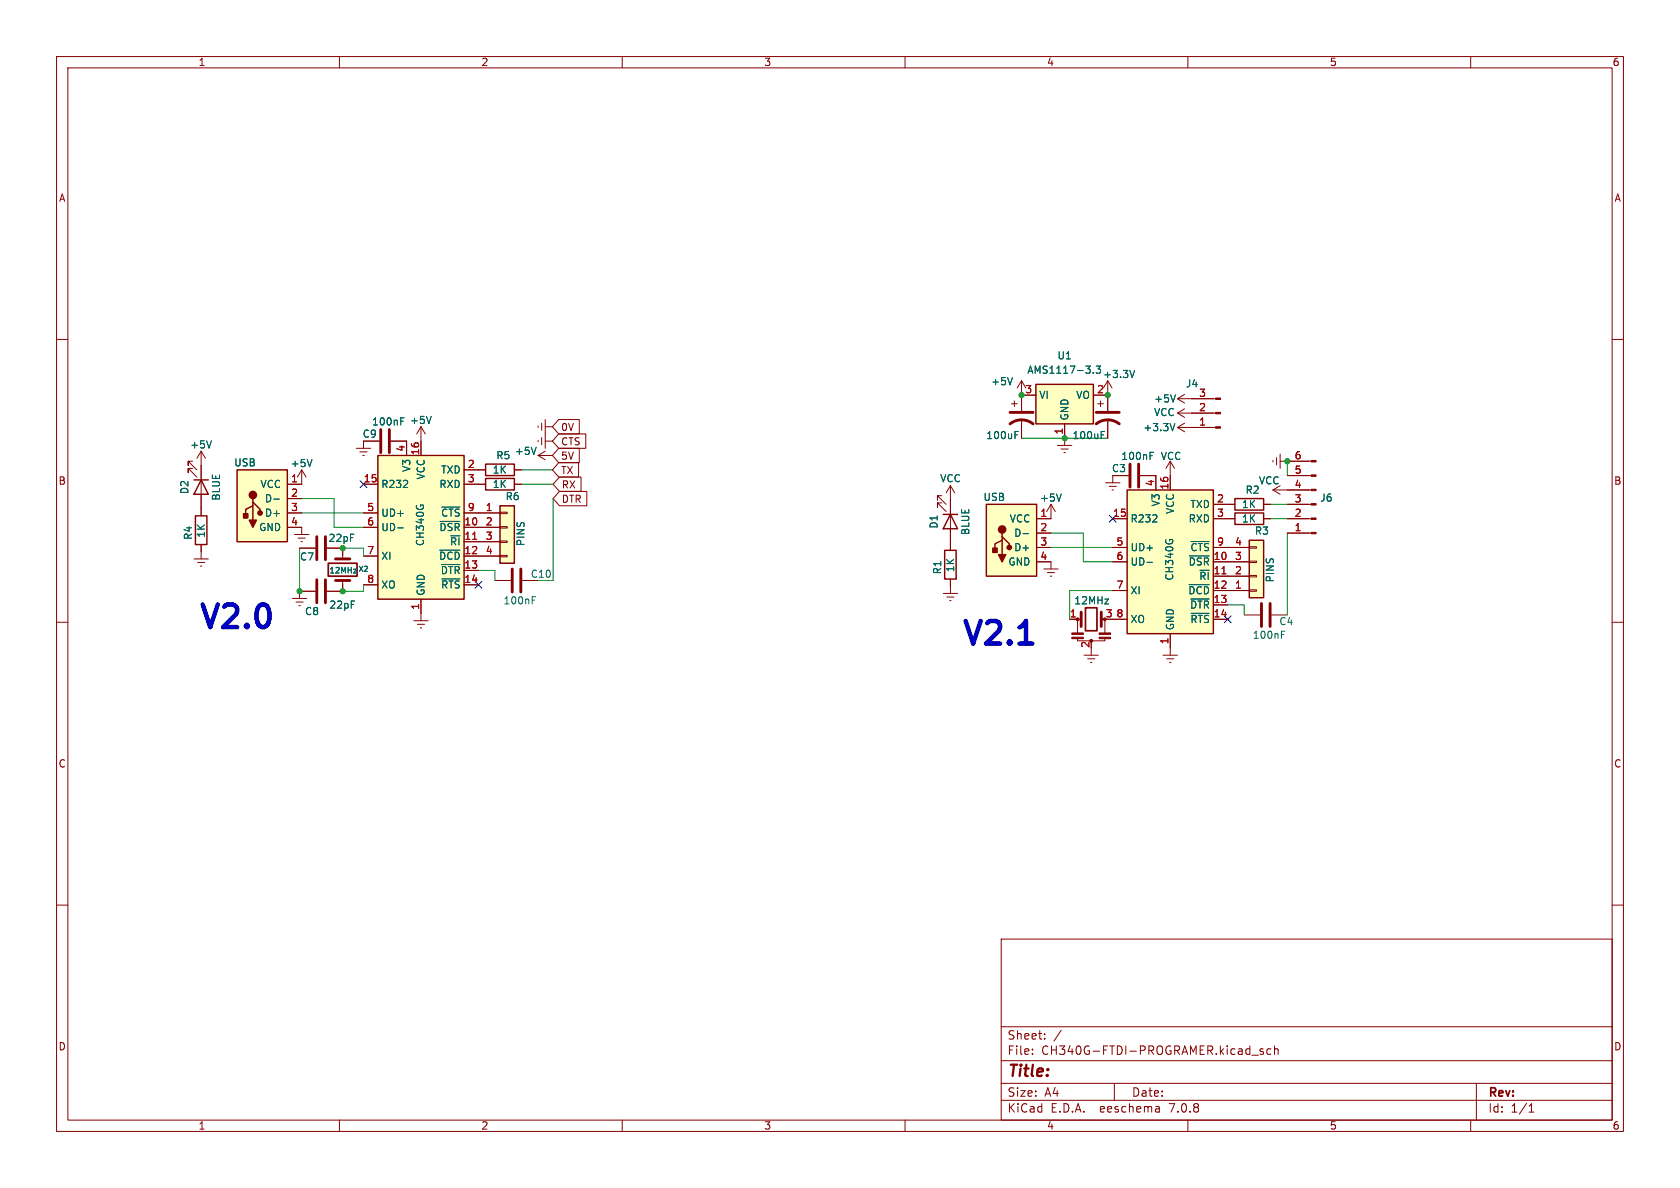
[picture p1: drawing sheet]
<svg xmlns="http://www.w3.org/2000/svg" width="297mm" height="210mm" viewBox="0 0 297 210" stroke-linecap="round" stroke-linejoin="round" font-family="sans-serif">
<g fill="none" stroke="#840000" stroke-width=".18">
<path d="M10 10h277v190h-277zM12 12h273v186h-273zM60 10v2M110 10v2M160 10v2M210 10v2M260 10v2M10 60h2M285 60h2M35.6 79.8l-.8 1.2M35.6 79.8v11.4M35.6 79.8l.7 1.2"/>
<path d="M63 79.2h2.5M63.6 79.9h1.3M67.1 78h-2.8v1.2M69.1 78h2.8v2.5M74.4 75.4v5.1M74.4 75.4l-.7 1.3M74.4 75.4l.8 1.3M95.1 75.3v.3M95.1 77.9v.2M95.8 74.8v1.3M95.8 77.3v1.3M96.4 78h1.3"/>
<path d="M96.4 74.2v5M96.4 75.4h1.3M96.4 79.8l-1.3 .7M98.8 76.7h4.8v2.5h-4.8l-1.1-1.2zM98.8 74.2h3.6v2.5h-3.6l-1.1-1.3zM98.8 79.2h3.6v2.6h-3.6l-1.1-1.3zM178.8 71.4h1M179.3 70.9v1M180.6 69.9h2.5M180.6 67.3v5.3M180.6 74.2v3.3M180.6 67.3l.8 1.3"/>
<path d="M180.6 67.3l-.8 1.3M186.9 78.7h2.6M187.6 79.4h1.2M188.2 74.9v3.8M193.3 69.9h2.5M194.1 71.4h1M194.6 70.9v1M195.8 67.3l-.7 1.3M195.8 67.3v5.3M195.8 74.2v3.3M195.8 67.3l.8 1.3M208.2 73l1.2 .8"/>
<path d="M208.2 73h6.7M208.2 75.6l1.2 .7M208.2 75.6h6.7M208.2 70.5h6.7M208.2 70.5l1.2 .7M209.4 72.3l-1.2 .7M209.4 74.8l-1.2 .8M209.4 69.7l-1.2 .8M34 81.5h-.7v.8v-.8l1.5 1.6M34 82.8h-.7v.8v-.8l1.5 1.5M34.3 98.8h2.5M34.9 99.4h1.3"/>
<path d="M35.6 96.3v2.5M50.8 88.1h2.5M50.8 90.7h2.5M50.8 93.2h2.5v1.3M52.1 94.5h2.5M52.7 95.1h1.3M53 96.9h2.8M53.2 95.8h.3M53.3 83.1v2.5h-2.5M53.3 83.1l-.7 1.2M53.3 83.1l.8 1.2M60.6 96.9v1.9"/>
<path d="M64.1 80.5h.3M64.3 85.6h2.5M64.3 90.7h2.5M64.3 93.2h2.5M64.3 98.3h2.5M82 85.6h3.9M82 90.7h6.4M82 93.2h6.4M82 95.8h6.4M82 98.3h6.4M82 83.1h3.9M88.4 98.2h1.3v.2h-1.3z"/>
<path d="M88.4 95.6h1.3v.3h-1.3zM88.4 93.1h1.3v.2h-1.3zM88.4 90.6h1.3v.2h-1.3zM90.9 85.6h1.3M90.9 83.1h1.3M95.1 80.5h2.6M95.1 80.5l1.3 .8M98.8 81.8h3.5v2.5h-3.5l-1.1-1.2zM98.9 86.9h4.8v2.5h-4.8l-1.1-1.3zM98.9 84.3h3.8v2.6h-3.8l-1.1-1.3zM166.5 87.6h-.8v.8v-.8l1.6 1.6M166.5 88.9h-.8v.8v-.8l1.6 1.5"/>
<path d="M168 85.9v11.4M168 85.9l-.7 1.2M168 85.9l.8 1.2M183.3 94.2h2.5M183.3 96.8h2.5M183.3 99.3h2.5v1.3M185.8 89.2v2.5h-2.5M185.8 89.2l-.8 1.2M185.8 89.2l.8 1.2M188.1 80h.2M195.5 85.3h2.5M196.1 86h1.3"/>
<path d="M196.6 86.6h.2M196.7 91.7h2.6M196.7 96.8h2.6M196.7 99.3h2.6M199.5 84.1h-2.8v1.2M201.5 84.1h2.8v2.5M206.9 81.5v5.1M206.9 81.5l-.8 1.3M206.9 81.5l.7 1.3M214.5 91.7h3.8M214.5 96.8h6.4M214.5 99.3h6.4"/>
<path d="M214.5 89.2h3.8M220.9 96.6h1.2v.3h-1.2zM220.9 99.2h1.2v.2h-1.2zM223.4 91.7h1.3M223.4 89.2h1.3M225 86.6l1.3 .8M225 86.6h6.8M225 81.4v.3M225.7 80.9v1.3M226.3 85.9l-1.3 .7M226.3 81.5h5.5M226.3 80.3v2.5"/>
<path d="M227.6 91.7h4.2M227.6 94.2h4.2M227.6 89.2h4.2M227.6 84.1h4.2M10 110h2M35.4 100.1h.3M51.7 105.8h2.5M52.3 106.4h1.3M52.8 107.1h.3M55.8 104.5h-2.8v1.3M60.6 102.6v1.9h-2.8M64.3 103.4h2.5"/>
<path d="M73.2 109.7h2.5M73.8 110.4h1.3M74.3 111h.2M74.4 105.9v3.8M82 100.8h2.6M82 103.4h2.6M87.5 102.6h2.8M92.3 102.6h2.8M166.8 104.9h2.5M167.4 105.5h1.3M167.9 106.2h.2M168 102.4v2.5"/>
<path d="M184.5 100.6h2.6M185.2 101.2h1.2M185.7 101.9h.2M189.1 109.5h1.9M190.5 112.8v.5h4.8v-.5M190.5 109.5v2.4M191.6 115.8h2.6M192.3 116.5h1.2M192.8 117.1h.2M192.9 114.6v1.2M194.8 109.5h.7M195.3 109.5v2.5"/>
<path d="M196.7 104.4h2.6M196.7 109.5h2.6M205.6 115.8h2.6M206.2 116.5h1.3M206.8 117.1h.2M206.9 112v3.8M214.5 101.9h6.4M214.5 104.4h6.4M214.5 109.5h2.5M214.5 106.9h2.5M220 108.7h2.8M220.9 101.7h1.2v.3h-1.2z"/>
<path d="M220.9 104.3h1.2v.2h-1.2zM224.8 108.7h2.8M285 110h2M10 160h2M285 160h2M177 166h108v32h-108zM60 198v2M110 198v2M160 198v2M177 194.5h108M177 191.5h108M177 187.5h108"/>
<path d="M177 181.5h108M182.5 186.3v.1M182.5 185.5v.1M184.7 183.6v.1M184.7 182.8v.1M187.6 182.1l-1.3 2M197 191.5v3M204.9 195.7l.1 .9M205 196.5l-.2 .1M205 196h-.2M210 198v2M221.3 186.5h1.2"/>
<path d="M223.3 185.5l-.3-.1-.3 .2 .1 .2 .5 .2v.3h-.6M224.7 185.5l-.5-.1-.2 .3v.4l.1 .2h.6M225.3 185.5l.2-.1 .4 .1 .1 .9M225.3 184.9v1.5M260 198v2M261 191.5v6.5M270.3 196.6h.9M270.3 195.5l.4-.4v1.5"/>
</g>
<g fill="#ffffc2" stroke="#ffffc2" stroke-width=".18">
<path d="M41.9 83.1h8.9v12.7h-8.9z"/>
<path d="M174.4 89.2h8.9v12.7h-8.9z"/>
<path d="M183.1 67.9h10.2v7h-10.2z"/>
<path d="M220.9 95.5h2.5v10.2h-2.5z"/>
<path d="M66.8 80.5h15.2v25.4h-15.2z"/>
<path d="M88.4 89.4h2.5v10.2h-2.5z"/>
<path d="M199.3 86.6h15.2v25.4h-15.2z"/>
</g>
<g fill="none" stroke="#840000" stroke-width=".25">
<path d="M183.1 67.9h10.2v7h-10.2zM34.3 84.8h2.5M34.5 91.2h2.1v5.1h-2.1zM35.6 84.8l1.2 2.6h-2.5zM41.9 83.1h8.9v12.7h-8.9zM44.7 88.8v.6l-1.3 .6v1.3M44.7 88.1v.7l1.3 1.2v.7M44.7 89.4v2.5M66.8 80.5h15.2v25.4h-15.2zM85.9 84.6h5v2h-5zM85.9 82h5v2.1h-5zM88.4 89.4h2.5v10.2h-2.5z"/>
<path d="M166.8 90.9h2.5M167 97.3h2v5.1h-2zM168 90.9l1.3 2.6h-2.5zM174.4 89.2h8.9v12.7h-8.9zM177.2 94.9v.6l-1.3 .6v1.3M177.2 94.2v.7l1.2 1.2v.7M177.2 95.5v2.5M199.3 86.6h15.2v25.4h-15.2zM218.3 90.7h5.1v2h-5.1zM218.3 88.1h5.1v2.1h-5.1zM220.9 95.5h2.5v10.2h-2.5z"/>
</g>
<g fill="#840000" stroke="#840000" stroke-width=".25">
<path d="M43.1 90.8h.7v.8h-.7z"/>
<path d="M44.1 91.9h1.2l-.6 1.3z"/>
<path d="M175.5 96.9h.8v.8h-.8z"/>
<path d="M176.5 98h1.3l-.6 1.3z"/>
<circle cx="44.7" cy="87.5" r=".63"/>
<circle cx="46" cy="90.7" r=".38"/>
<circle cx="177.2" cy="93.6" r=".63"/>
<circle cx="178.4" cy="96.8" r=".38"/>
</g>
<g fill="none" stroke="#006464" stroke-width=".18">
<path d="M37.4 77.9l-.4 1.3M70.8 74.5h.5M70.8 73.9h.7M76.2 73.6l-.4 1.3M94.8 79.1l-.4 1.2M179 66.7l-.4 1.3M179.4 76.9h.5M179.4 76.3h.6M193.3 65.9v.1M193.8 64.7h.8l-.5 .5 .3 .1M193.8 65.9l.2 .1 .4-.1M194.7 76.9h.4"/>
<path d="M194.7 76.3h.6M200.6 65.5l-.4 1.2M203.3 80h.6M207.7 74.9l-.4 1.2M207.8 69.8l-.4 1.3M48.4 88.2h1M55.2 81.2l-.5 1.3M70.3 93.3h1M77.8 97.3h3.5M77.8 92.2h3.5M78.1 99.8h3.2M78.1 89.6h3.2"/>
<path d="M180.9 94.3h.9M187.6 87.3l-.4 1.3M202.8 99.4h.9M203.3 80.6h.4M210.3 98.3h3.5M210.6 95.7h3.2M62.5 100.6h.5l-.5 .7h.5M78.1 102.3h3.2M94.1 106.1h.4M94.1 105.5h.6M210.2 103.4h3.6M210.5 105.9h3.3"/>
<path d="M210.6 108.4h3.2M226.6 112.2h.4M226.6 111.6h.6"/>
</g>
<g fill="none" stroke="#840000" stroke-width=".51">
<path d="M67.3 75.9v4.1M68.8 75.9v4.1M178.6 74.9a3.3 3.3 0 0 1 4 0M178.6 72.9h4M193.8 74.9a3.3 3.3 0 0 1 4.1 0M193.8 72.9h4.1M56 94.9v4M57.5 94.9v4M59.3 98.8h2.5M199.8 82v4.1M201.3 82v4.1M56 102.5v4.1"/>
<path d="M57.5 102.5v4.1M59.3 102.6h2.5M90.6 100.6v4M92.1 100.6v4M191.1 108.2v2.5M194.7 108.2v2.5M223 106.7v4M224.5 106.7v4"/>
</g>
<path d="M58 99.6h5.1v2.3h-5.1zM191.9 107.4h2v4.1h-2z" fill="none" stroke="#840000" stroke-width=".3"/>
<path d="M83.6 95.3h.7M216 101.4h.7" fill="none" stroke="#a90000" stroke-width=".18"/>
<g fill="#840000" stroke="#840000" stroke-width=".18">
<path d="M189.5 112.6h2v.3h-2z"/>
<path d="M189.5 111.9h2v.2h-2z"/>
<path d="M194.3 112.6h2v.3h-2z"/>
<path d="M194.3 111.9h2v.2h-2z"/>
<path d="M231.8 81.4h.9v.3h-.9z"/>
<path d="M231.8 83.9h.9v.3h-.9z"/>
<path d="M231.8 86.5h.9v.2h-.9z"/>
<path d="M231.8 89h.9v.3h-.9z"/>
<path d="M231.8 91.6h.9v.2h-.9z"/>
<path d="M231.8 94.1h.9v.3h-.9z"/>
<path d="M214.9 70.4h.9v.2h-.9z"/>
<path d="M214.9 72.9h.9v.3h-.9z"/>
<path d="M214.9 75.4h.9v.3h-.9z"/>
<circle cx="190.5" cy="109.5" r=".25"/>
<circle cx="192.9" cy="113.3" r=".25"/>
</g>
<path d="M180.2 113.8h2.3" fill="none" stroke="#0000c2" stroke-width=".8"/>
<g fill="none" stroke="#009600" stroke-width=".18">
<path d="M180.6 77.5h15.2M53 96.9v7.6M53.3 88.1h5.8v5.1h5.2M53.3 90.7h11M60.6 96.9h3.7v1.4M92.2 83.1h5.5M92.2 85.6h5.6M97.8 88.1v14.5h-2.7M185.8 94.2h5.7v5.1h5.2M185.8 96.8h10.9M224.7 89.2h2.9M224.7 91.7h2.9"/>
<path d="M227.6 81.5v2.6M227.6 94.2v14.5M64.3 103.4v1.1h-3.7M84.6 100.8h2.9v1.8M196.7 104.4h-7.6v5.1M217 106.9h3v1.8"/>
</g>
<path d="M63.7 85l1.2 1.2M64.9 85l-1.2 1.2M196.1 91.1l1.2 1.2M197.3 91.1l-1.2 1.2M84 102.8l1.2 1.2M85.2 102.8l-1.2 1.2M216.4 108.9l1.3 1.2M217.7 108.9l-1.3 1.2" fill="none" stroke="#000084" stroke-width=".18"/>
<g fill="#009600" stroke="#009600" stroke-width=".18">
<circle cx="60.6" cy="104.5" r=".46"/>
<circle cx="60.6" cy="96.9" r=".46"/>
<circle cx="53" cy="104.5" r=".46"/>
<circle cx="227.6" cy="81.5" r=".46"/>
<circle cx="195.8" cy="69.9" r=".46"/>
<circle cx="188.2" cy="77.5" r=".46"/>
<circle cx="180.6" cy="69.9" r=".46"/>
</g>
<g font-size="5.6" fill="#0000c2">
<text x="34.9" y="111.4">V2.0</text>
<text x="169.8" y="114.3">V2.1</text>
</g>
<text font-size="2.8" fill="#840000" x="178" y="190.9">Title:</text>
<g font-size="2.1" fill="#840000">
<text x="178" y="184">Sheet:</text>
<text x="178" y="186.7">File:</text>
<text x="184.1" y="186.7">CH340G-FTDI-PROGRAMER.kicad_sch</text>
<text x="178" y="196.9">KiCad</text>
<text x="178" y="194.1">Size:</text>
<text x="184.7" y="194.1">A4</text>
<text x="185.7" y="196.9">E.D.A.</text>
<text x="194.6" y="196.9">eeschema</text>
<text x="200" y="194.1">Date:</text>
<text x="207" y="196.9">7.0.8</text>
<text x="263" y="194.3">Rev:</text>
<text x="263" y="196.9">Id:</text>
<text x="267.1" y="196.9">1/1</text>
</g>
<g font-size="1.8" fill="#840000">
<text x="35" y="11.9">1</text>
<text x="85" y="11.9">2</text>
<text x="135" y="11.9">3</text>
<text x="185" y="11.9">4</text>
<text x="235" y="11.9">5</text>
<text x="285" y="11.9">6</text>
<text x="10.3" y="35.9">A</text>
<text x="285.3" y="35.9">A</text>
<text x="99.1" y="76.4">0V</text>
<text x="99.1" y="78.9">CTS</text>
<text x="99.1" y="81.5">5V</text>
<text x="10.3" y="85.9">B</text>
<text x="99.1" y="84">TX</text>
<text x="99.2" y="89.1">DTR</text>
<text x="99.2" y="86.6">RX</text>
<text x="285.3" y="85.9">B</text>
<text x="58" y="96">22pF</text>
<text x="10.3" y="135.9">C</text>
<text x="285.3" y="135.9">C</text>
<text x="10.3" y="185.9">D</text>
<text x="285.3" y="185.9">D</text>
<text x="35" y="199.9">1</text>
<text x="85" y="199.9">2</text>
<text x="135" y="199.9">3</text>
<text x="185" y="199.9">4</text>
<text x="235" y="199.9">5</text>
<text x="285" y="199.9">6</text>
</g>
<g font-size="1.8" fill="#006464">
<text x="186.8" y="63.7">U1</text>
<text x="175.1" y="68.3">+5V</text>
<text x="181.5" y="66.3">AMS1117-3.3</text>
<text x="183.6" y="70.7">VI</text>
<text x="190.2" y="70.7">VO</text>
<text x="194.9" y="67">+3.3V</text>
<text x="204" y="71.3">+5V</text>
<text x="209.6" y="68.7">J4</text>
<text x="64" y="77.6">C9</text>
<text x="65.7" y="75.4">100nF</text>
<text x="72.4" y="75.2">+5V</text>
<text x="174.3" y="77.8">100uF</text>
<text x="189.1" y="74.4" transform="rotate(-90 189.1 74.4)">GND</text>
<text x="189.5" y="77.8">100uF</text>
<text x="202" y="76.4">+3.3V</text>
<text x="203.9" y="73.8">VCC</text>
<text x="33.5" y="79.5">+5V</text>
<text x="41.3" y="82.7">USB</text>
<text x="51.3" y="82.8">+5V</text>
<text x="72.7" y="83.5" transform="rotate(-90 72.7 83.5)">V3</text>
<text x="77.9" y="83.9">TXD</text>
<text x="87" y="83.9">1K</text>
<text x="87.6" y="81.4">R5</text>
<text x="90.9" y="80.6">+5V</text>
<text x="196.5" y="83.7">C3</text>
<text x="198.1" y="81.5">100nF</text>
<text x="205.1" y="81.5">VCC</text>
<text x="33.5" y="87.4" transform="rotate(-90 33.5 87.4)">D2</text>
<text x="39.1" y="88.6" transform="rotate(-90 39.1 88.6)">BLUE</text>
<text x="46" y="86.5">VCC</text>
<text x="46.7" y="89">D-</text>
<text x="67.3" y="86.5">R232</text>
<text x="75.3" y="84.9" transform="rotate(-90 75.3 84.9)">VCC</text>
<text x="77.6" y="86.5">RXD</text>
<text x="87" y="86.5">1K</text>
<text x="89.3" y="88.6">R6</text>
<text x="166.1" y="85.4">VCC</text>
<text x="173.8" y="88.7">USB</text>
<text x="183.8" y="88.9">+5V</text>
<text x="205.2" y="89.6" transform="rotate(-90 205.2 89.6)">V3</text>
<text x="220.1" y="87.5">R2</text>
<text x="222.5" y="85.8">VCC</text>
<text x="233.3" y="88.9">J6</text>
<text x="34.1" y="95.5" transform="rotate(-90 34.1 95.5)">R4</text>
<text x="36.4" y="95.1" transform="rotate(-90 36.4 95.1)">1K</text>
<text x="45.7" y="94.1">GND</text>
<text x="46.7" y="91.5">D+</text>
<text x="67.3" y="91.5">UD+</text>
<text x="67.3" y="94.1">UD-</text>
<text x="77.6" y="94.1">~{DSR}</text>
<text x="77.9" y="91.5">~{CTS}</text>
<text x="166" y="93.5" transform="rotate(-90 166 93.5)">D1</text>
<text x="171.6" y="94.7" transform="rotate(-90 171.6 94.7)">BLUE</text>
<text x="178.4" y="92.6">VCC</text>
<text x="179.2" y="95.1">D-</text>
<text x="199.8" y="92.6">R232</text>
<text x="207.7" y="91" transform="rotate(-90 207.7 91)">VCC</text>
<text x="210" y="92.6">RXD</text>
<text x="210.3" y="90">TXD</text>
<text x="219.5" y="92.6">1K</text>
<text x="219.5" y="90">1K</text>
<text x="221.8" y="94.7">R3</text>
<text x="52.9" y="99.3">C7</text>
<text x="67.3" y="99.2">XI</text>
<text x="75.2" y="96.6" transform="rotate(-90 75.2 96.6)">CH340G</text>
<text x="77.5" y="99.2">~{DCD}</text>
<text x="77.8" y="101.7">~{DTR}</text>
<text x="79.5" y="96.6">~{RI}</text>
<text x="92.9" y="96.6" transform="rotate(-90 92.9 96.6)">PINS</text>
<text x="166.6" y="101.6" transform="rotate(-90 166.6 101.6)">R1</text>
<text x="168.9" y="101.2" transform="rotate(-90 168.9 101.2)">1K</text>
<text x="178.2" y="100.2">GND</text>
<text x="179.2" y="97.6">D+</text>
<text x="199.8" y="97.6">UD+</text>
<text x="199.8" y="100.2">UD-</text>
<text x="210" y="100.2">~{DSR}</text>
<text x="210.3" y="97.6">~{CTS}</text>
<text x="58.1" y="107.8">22pF</text>
<text x="67.3" y="104.2">XO</text>
<text x="75.3" y="105.4" transform="rotate(-90 75.3 105.4)">GND</text>
<text x="77.9" y="104.2">~{RTS}</text>
<text x="88.9" y="107">100nF</text>
<text x="93.7" y="102.3">C10</text>
<text x="189.8" y="107">12MHz</text>
<text x="199.8" y="105.3">XI</text>
<text x="207.6" y="102.7" transform="rotate(-90 207.6 102.7)">CH340G</text>
<text x="210" y="105.3">~{DCD}</text>
<text x="210.3" y="107.8">~{DTR}</text>
<text x="211.9" y="102.7">~{RI}</text>
<text x="225.4" y="103.1" transform="rotate(-90 225.4 103.1)">PINS</text>
<text x="53.8" y="108.9">C8</text>
<text x="199.8" y="110.3">XO</text>
<text x="207.7" y="111.5" transform="rotate(-90 207.7 111.5)">GND</text>
<text x="210.3" y="110.3">~{RTS}</text>
<text x="221.4" y="113.1">100nF</text>
<text x="226.1" y="110.7">C4</text>
</g>
<g font-size="1.8" fill="#a90000">
<text x="181.2" y="69.6">3</text>
<text x="193.9" y="69.6">2</text>
<text x="211.9" y="70.2">3</text>
<text x="188" y="76.9" transform="rotate(-90 188 76.9)">1</text>
<text x="211.9" y="75.3">1</text>
<text x="211.9" y="72.8">2</text>
<text x="71.6" y="80" transform="rotate(-90 71.6 80)">4</text>
<text x="74.2" y="80.6" transform="rotate(-90 74.2 80.6)">16</text>
<text x="82.6" y="82.8">2</text>
<text x="228.8" y="83.8">5</text>
<text x="228.8" y="81.3">6</text>
<text x="51.4" y="85.3">1</text>
<text x="51.4" y="87.9">2</text>
<text x="64.2" y="85.3">15</text>
<text x="82.6" y="85.3">3</text>
<text x="204.1" y="86.1" transform="rotate(-90 204.1 86.1)">4</text>
<text x="206.6" y="86.7" transform="rotate(-90 206.6 86.7)">16</text>
<text x="215.1" y="88.9">2</text>
<text x="228.8" y="88.9">3</text>
<text x="228.8" y="86.4">4</text>
<text x="51.4" y="90.4">3</text>
<text x="51.4" y="93">4</text>
<text x="64.8" y="90.4">5</text>
<text x="64.8" y="93">6</text>
<text x="82" y="93">10</text>
<text x="82" y="95.5">11</text>
<text x="82.6" y="90.4">9</text>
<text x="85.8" y="90.4">1</text>
<text x="85.8" y="93">2</text>
<text x="85.8" y="95.5">3</text>
<text x="183.8" y="91.4">1</text>
<text x="183.8" y="94">2</text>
<text x="196.7" y="91.4">15</text>
<text x="215.1" y="91.4">3</text>
<text x="228.8" y="94">1</text>
<text x="228.8" y="91.4">2</text>
<text x="64.8" y="98">7</text>
<text x="82" y="98">12</text>
<text x="82" y="100.6">13</text>
<text x="85.8" y="98">4</text>
<text x="183.8" y="96.5">3</text>
<text x="183.8" y="99.1">4</text>
<text x="197.3" y="96.5">5</text>
<text x="197.3" y="99.1">6</text>
<text x="214.5" y="99.1">10</text>
<text x="214.5" y="101.6">11</text>
<text x="215.1" y="96.5">9</text>
<text x="218.2" y="101.6">2</text>
<text x="218.2" y="99.1">3</text>
<text x="218.2" y="96.5">4</text>
<text x="64.8" y="103.1">8</text>
<text x="74.2" y="107.9" transform="rotate(-90 74.2 107.9)">1</text>
<text x="82" y="103.1">14</text>
<text x="197.3" y="104.1">7</text>
<text x="214.5" y="104.1">12</text>
<text x="214.5" y="106.7">13</text>
<text x="218.2" y="104.1">1</text>
<text x="189" y="109.2">1</text>
<text x="195.4" y="109.2">3</text>
<text x="197.3" y="109.2">8</text>
<text x="206.6" y="114" transform="rotate(-90 206.6 114)">1</text>
<text x="214.5" y="109.2">14</text>
<text x="192.7" y="114.6" transform="rotate(-90 192.7 114.6)">2</text>
</g>
<text font-size="1.4" fill="#006464" x="58.1" y="101.6">12MHz</text>
<text font-size="1.3" fill="#006464" x="63.3" y="101.3">X2</text>
</svg>
